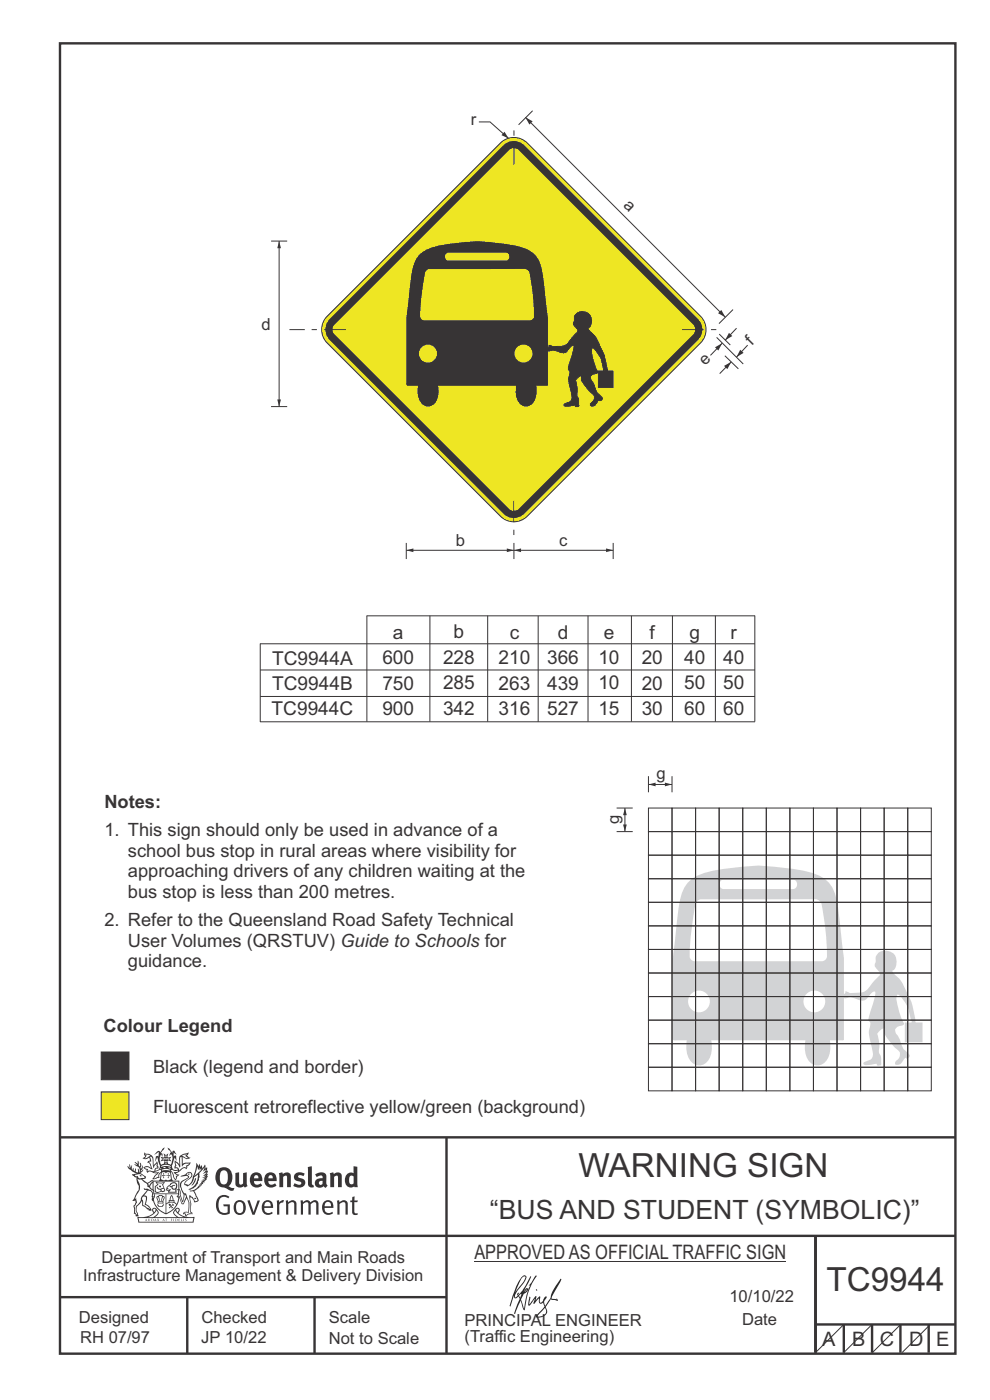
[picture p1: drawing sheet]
<svg xmlns="http://www.w3.org/2000/svg" width="210mm" height="297mm" viewBox="0 0 210 297" stroke-linecap="round" stroke-linejoin="round" font-family="sans-serif">
<g fill="none" stroke="#373435" stroke-width=".51">
<path d="M12.7 9.2h190v278h-190zM12.7 241.3h190M94.7 241.4v45.8M12.7 275.2h82M12.7 262.2h190.1M39.7 275.2v12M66.7 275.2v12M173 262.2v24.8M173 281h29.7M179 281v6M185 281v6M191 281v6"/>
<path d="M197 281v6"/>
</g>
<path d="M100.6 267.7h66.2" fill="none" stroke="#373435" stroke-width=".21"/>
<g fill="#373435">
<path d="M47 248.5a2.55 2.55 0 0 0 0 2.7l.3 .1a.81 .81 0 0 0 1-.9v-.6a1.04 1.04 0 0 0-1.1-1.5zM46.3 248.1a1.82 1.82 0 0 1 2.1-.2 1.82 1.82 0 0 1 .9 1.9 2.29 2.29 0 0 1-.8 1.9l.7 .3h.5l-.2 .6a2.87 2.87 0 0 1-2-.7 2.12 2.12 0 0 1-1.6-3.1z" fill-rule="evenodd"/>
<path d="M49.9 248.9l.8-.2v2a.46 .46 0 0 0 .3 .6 .46 .46 0 0 0 .6-.3v-2.1l.7-.2v2.4l.2 .5-.5 .4-.3-.3a1.02 1.02 0 0 1-1.2 .2 1.02 1.02 0 0 1-.6-1.1z" fill-rule="evenodd"/>
<path d="M54 249.5l-.1 .5h.9a.49 .49 0 0 0-.2-.6 .49 .49 0 0 0-.6 .1zM53.4 249.1a1.34 1.34 0 0 1 1.6-.2 1.34 1.34 0 0 1 .7 1.5v.2h-1.8a.77 .77 0 0 0 .5 .8 .77 .77 0 0 0 .9-.4l.3 .5a1.59 1.59 0 0 1-2 .2 1.59 1.59 0 0 1-.5-2z" fill-rule="evenodd"/>
<path d="M57.1 249.5l-.2 .5h1a.49 .49 0 0 0-.2-.6 .49 .49 0 0 0-.6 .1zM56.4 249.1a1.34 1.34 0 0 1 1.6-.2 1.34 1.34 0 0 1 .7 1.5v.2h-1.8a.77 .77 0 0 0 .5 .8 .77 .77 0 0 0 .9-.4l.4 .5a1.59 1.59 0 0 1-2.1 .2 1.59 1.59 0 0 1-.5-2z" fill-rule="evenodd"/>
<path d="M59.2 248.9l.7-.2 .1 .4a.95 .95 0 0 1 1-.3 .95 .95 0 0 1 .7 .8v2.3h-.8v-2.3a.46 .46 0 0 0-.8 .1v2.2h-.8z" fill-rule="evenodd"/>
<path d="M62.6 249.1a1.75 1.75 0 0 1 2-.1l-.2 .5-.6-.2a.43 .43 0 0 0-.6 .3l.4 .3a1.04 1.04 0 0 1 1.2 1.1 1.04 1.04 0 0 1-1.4 1l-1.2-.4 .3-.6 1 .4 .4-.4a.88 .88 0 0 0-1-.5l-.4-.2-.1-.4z" fill-rule="evenodd"/>
<path d="M65.3 247.6l.8-.2 .1 3.8 .3 .2 .1 .5a.88 .88 0 0 1-1-.1 .88 .88 0 0 1-.3-1z" fill-rule="evenodd"/>
<path d="M67.8 250.6a.43 .43 0 0 0-.1 .7 .43 .43 0 0 0 .7-.1v-.7zM66.8 249.2a1.7 1.7 0 0 1 2.4 .1v1.8l.3 .4-.4 .5-.5-.3a1.03 1.03 0 0 1-1.7-.2 1.03 1.03 0 0 1 .8-1.5h.7v-.4a.8 .8 0 0 0-1.2 .1z" fill-rule="evenodd"/>
<path d="M70 248.9l.7-.2 .1 .4a.95 .95 0 0 1 1-.3 .95 .95 0 0 1 .7 .8v2.3h-.8v-2.3a.46 .46 0 0 0-.8 .1v2.2h-.8z" fill-rule="evenodd"/>
<path d="M74.3 249.5a1.48 1.48 0 0 0 0 1.7h.5l.2-.1v-1.5l-.3-.2zM75 247.4l.8 .1 .1 4.4h-.7l-.1-.2a1.26 1.26 0 0 1-1.4 0 1.26 1.26 0 0 1-.5-1.3 1.29 1.29 0 0 1 .4-1.3 1.29 1.29 0 0 1 1.4-.2z" fill-rule="evenodd"/>
<path d="M46.4 253.9a1.72 1.72 0 0 1 2.3 0l-.3 .3a1.24 1.24 0 0 0-1.4-.2 1.24 1.24 0 0 0-.6 1.4 1.49 1.49 0 0 0 1.2 2l.7-.2v-1.3h-.8l-.1-.4h1.4v1.9a1.93 1.93 0 0 1-2.3 0 1.93 1.93 0 0 1-.7-2.2l.2-.7z" fill-rule="evenodd"/>
<path d="M50.4 255.1a1.65 1.65 0 0 0 .2 2.2 .99 .99 0 0 0 1-1.4 .78 .78 0 0 0-.4-.8 .78 .78 0 0 0-.8 0zM50 254.9a1.33 1.33 0 0 1 1.6-.1 1.33 1.33 0 0 1 .5 1.4 1.31 1.31 0 0 1-1.3 1.6 1.31 1.31 0 0 1-1.2-1.6v-.6z" fill-rule="evenodd"/>
<path d="M52.5 254.7l.5-.1 .8 2.6 .8-2.5h.5l-1.1 3h-.5z" fill-rule="evenodd"/>
<path d="M56.3 255.2l-.2 .7h1.3a.7 .7 0 0 0-.3-.8 .7 .7 0 0 0-.8 .1zM55.9 255a1.22 1.22 0 0 1 1.5-.2 1.22 1.22 0 0 1 .5 1.5h-1.8a.93 .93 0 0 0 .5 1 .93 .93 0 0 0 1.1-.2l.2 .3a1.43 1.43 0 0 1-1.8 .1 1.43 1.43 0 0 1-.6-1.7z" fill-rule="evenodd"/>
<path d="M58.7 254.7l.4-.1 .1 .5 .4-.4 .6-.1-.1 .6a.66 .66 0 0 0-.9 .6v1.9h-.4z" fill-rule="evenodd"/>
<path d="M60.6 254.8l.4-.2 .1 .5a.94 .94 0 0 1 1-.5 .94 .94 0 0 1 .8 .8v2.3h-.5l-.1-2.5a.81 .81 0 0 0-1.2 .3v2.2h-.4z" fill-rule="evenodd"/>
<path d="M63.7 254.7l.5-.1 .1 .5 .4-.3a.78 .78 0 0 1 1.2 .3 .9 .9 0 0 1 .9-.5 .9 .9 0 0 1 .8 .8v2.3h-.5l-.1-2.5a.67 .67 0 0 0-1.1 .3v2.2h-.5v-2.4l-.4-.2-.7 .4v2.2h-.5z" fill-rule="evenodd"/>
<path d="M69.1 255.2l-.2 .7h1.3a.7 .7 0 0 0-.3-.8 .7 .7 0 0 0-.8 .1zM68.7 255a1.22 1.22 0 0 1 1.5-.2 1.22 1.22 0 0 1 .5 1.5h-1.8a.93 .93 0 0 0 .4 1 .93 .93 0 0 0 1.2-.2l.2 .3a1.44 1.44 0 0 1-1.8 .1 1.44 1.44 0 0 1-.6-1.7z" fill-rule="evenodd"/>
<path d="M71.5 254.8l.4-.2 .1 .5a.94 .94 0 0 1 1-.5 .94 .94 0 0 1 .8 .8v2.3h-.5l-.1-2.5a.81 .81 0 0 0-1.2 .3v2.2h-.4z" fill-rule="evenodd"/>
<path d="M74.7 253.9l.5-.1v.9h.7l-.1 .4h-.6v2.1l.1 .2h.5l.1 .3a.75 .75 0 0 1-1.2-.6v-2h-.4v-.4h.4z" fill-rule="evenodd"/>
<path d="M30.8 244.9l1.1 .3-.9 .5h-.4l.6-.5zM31.8 245.5l.2-.1a2.44 2.44 0 0 1 .5 1.9l.1 .5 .6-1-.1 .6 .3 .3a.57 .57 0 0 0-.6 .8l-1-.2-.5 .2 .2-.5-.8-.3 .7-.1 .9 .5 .1-.1-.6-1.3-.2-.1 .5-.1zM30.7 244.4l-.1 .5 .2 .4-.6 .4a1.04 1.04 0 0 0 1.4-.1l.2 .6-.3 .1-.2 .4a.94 .94 0 0 1 .8 1.1l-.2-.1a1.16 1.16 0 0 0-1.5-.1l.3 .4 .4 .2 .1 .5 .2 .1 .1-.2a.94 .94 0 0 1 1.1 .3h.8l-1.2 1.2a1.13 1.13 0 0 0 1.2-.2l.4-.1v-.4l.4-.7a.83 .83 0 0 0-.6 1h-.3l-.7 .3 1.1-1.4-.5 .2-.5-.1 1.3-.5-.1-.2-.9 .4v-.3l.2-.2 .3 .1 .1-.3-.2-.4 .1-.6-.2-.3-.7 .9v-.7a1.42 1.42 0 0 0-1.6-1.8z" fill-rule="evenodd"/>
<path d="M38.5 245.3l.5-.3 .7-.1-.6 .3 .8 .5h-.3zM38.3 245.5h.2l.1 2a1.69 1.69 0 0 1 1.6-.7l-.8 .5 .1 .5a1.1 1.1 0 0 0-1.5 .6l-.1-.5-.2-.2h-.5l.3-.4-.3-.7a1.42 1.42 0 0 1 .9 1.1l.2-.1zM37.1 246.2l.1 1-.2 .3 .1 .5 .5-.1 .2 .2a.96 .96 0 0 1-1.2-.1l-.1 .1a1.06 1.06 0 0 0 1.3 .2v.1a.72 .72 0 0 1-.9 .2l.2 .5 .6 .2-.4 .2-.1 .7-.2-.4-.4-1.1-.4-.4 .4 .9a1.54 1.54 0 0 0 .7 1.2l.2-.3a.58 .58 0 0 1 .4-.7l.2-.2h-.3l-.5-.3 .9-.5a.93 .93 0 0 1 1.2-.5v.2l.2-.2 .1-.5a.99 .99 0 0 0 .7-.8l-1.3 .1-.3 .2-.1-1.4 .9 .4 .9-.3h-.4l-.5-.4 .4-.7-.6 .2a1.46 1.46 0 0 0-1.4 2.1l.1 .4-.3-.4z" fill-rule="evenodd"/>
<path d="M35.6 248.9l.2 .1-.1 .3 .4 .1-.4 .1v.5l-.1-.6h-.3l.3-.1z" fill-rule="evenodd"/>
<path d="M34.6 248.9l.2 .1v.3l.3 .1h-.3l-.1 .6v-.5l-.4-.1 .4-.1z" fill-rule="evenodd"/>
<path d="M34.3 248.8a.57 .57 0 0 1 .9 .2 .57 .57 0 0 1 .9-.2l.2 1.4h-.2a.57 .57 0 0 1-.9 0 .69 .69 0 0 1-1.1 0zM34.2 248.1l-.3 2.1-.1 .4h2.9l-.2-.4-.3-2.1h-.2v.3l-.8-.2-.8 .2v-.3z" fill-rule="evenodd"/>
<path d="M34.2 252.4a.3 .3 0 0 0 .6 0 .3 .3 0 0 0-.6 0zM33.3 251l.3 .3-.3 .3a.79 .79 0 0 0 0 1.3l.8-.2-.1-.3a.55 .55 0 0 1-.7-.6h.1l.2 .3 .3 .1 .8-.2-.4-.7 .4-.3-.7 .1zM33 250.7l1.1 .2 .9-.2-.4 .7 .4 1.1a.56 .56 0 0 1-.8 .3l-.2 .1a.73 .73 0 0 1-.9 .1 .73 .73 0 0 1-.3-.9v-.4l.6-.4z" fill-rule="evenodd"/>
<path d="M35.6 251.9l.7-.5a.58 .58 0 0 1 1-.1 .58 .58 0 0 1-.4 .9l-.3-.3a.43 .43 0 0 1 .6-.3v-.1a.57 .57 0 0 0-.8 .2l-.2-.1-.3 .1 .5 .2a.55 .55 0 0 0 .8 .4v.5h-1.3l.4-.3-.2-.2-.6 .1 .2-.2-.2-.1zM35.4 251.8l-.1 .2a.39 .39 0 0 0 .2 .6h.3l-.2 .4h1.9l-.1-.7a.86 .86 0 0 0-.1-1.4 .86 .86 0 0 0-1.3 .4z" fill-rule="evenodd"/>
<path d="M36 254.8h.8v.2h-.8zM36.4 253.8l.2 .8h-.4zM36.4 253.5l-.3 .5-.1 .6h-.2v.4l-.7 .4 .2 .2a1.48 1.48 0 0 1 2.1 .1l.2-.1-.6-.5v-.5h-.2l-.1-.6z" fill-rule="evenodd"/>
<path d="M35.8 255.4l.4 .1 .1 .3 .3-.2-.2-.2a.38 .38 0 0 1 .5 .5l-.2-.2-.3 .3 .4 .2-.4 .2-.1-.4-.4 .4-.1-.2 .4-.3-.1-.1-.2 .1z" fill-rule="evenodd"/>
<path d="M34.5 254h.2v.2l-.2 .6h-.2zM33.6 255.3h.9v.2a.55 .55 0 0 1-.8 .4v-.2l-.2-.1zM33.4 254h.2l.2 .8h-.2zM33.6 255h.8l.1 .1-.8 .1zM33.8 253.7h.5l-.2 1.1h-.1zM33.3 253.8l-.1 .3 .3 1.1a.48 .48 0 0 0-.1 .6 .48 .48 0 0 0 .5 .3l.5-.1a.49 .49 0 0 0 .2-.8l.3-1.1-.1-.3a1.42 1.42 0 0 0-1.5 0z" fill-rule="evenodd"/>
<path d="M33.7 251.5l.4 .1 .1 .3h-.3z" fill-rule="evenodd"/>
<path d="M41.3 250.1l.3-.2-.2 .9-.6 .7h-.2l.5-.7z" fill-rule="evenodd"/>
<path d="M39.7 249l.3-.2 .5 .2a.88 .88 0 0 1-.6 1.1 1.22 1.22 0 0 0-.8 1.3l.5 .2a.72 .72 0 0 0 .9-.4l.5-.8 .2-.6 .8-.6v.3a2.85 2.85 0 0 1-2 2.8l.1 .1a2.13 2.13 0 0 0 1.9-1.5v-.2a2.01 2.01 0 0 0 .3-1.8l1.1-1.3-.4 1 .7-.5-.7 1 .8-.4-.8 .8 .7-.1-.9 .5 .8-.1-.8 .4h.8l-.9 .3 .3 .2h-.4l.2 .3h-.3l.1 .3h-.4l.2 .3h-.2a2.16 2.16 0 0 1-2 1l.1 .2h.4a.76 .76 0 0 1 .7 .7l.5 1.2-.6 .2a1.45 1.45 0 0 0-1.1-1.3l.2 1.8-.1 1.8 .4 .3a1.07 1.07 0 0 0-1.2 .4v-.3l-.5-.2a.87 .87 0 0 1 1.1-.1v-.7a4.4 4.4 0 0 0-.6-3.1v-.3h-.3a2.16 2.16 0 0 1-.7-2.2l.3-.3 1.2-.8a.55 .55 0 0 0-.4-.8zM37.8 252.4a.76 .76 0 0 1 .3 1.1l.6 1.6 .4-1.7 .2 .1a.61 .61 0 0 1-.1 .9l-.3 .9h-.2l-.7-1.6-.3 .1a1.18 1.18 0 0 0 .1-1.4zM41.8 247.5l.2 .8 .3-.6v.6l.4-.5a1.9 1.9 0 0 1-1.1 1.4l-.4 .3zM38.3 249.6l1.3-.1 .2 .1v.3l-.5 .3a1.26 1.26 0 0 0-.9 1.9l.2 .6a1.84 1.84 0 0 1 .1 2.1l-.4-1.3a.96 .96 0 0 0-.4-1.3l-.4 .3a.78 .78 0 0 1 0 1.2l.1 .3h.4l.4 1.1a.38 .38 0 0 0 .2 .4 .38 .38 0 0 0 .4-.1l.6-1.2a2.94 2.94 0 0 1 .4 2.5l-.1 .5-.8-.1-.3 .4v.2l.4-.1 .1 .4 .2 .1a1.02 1.02 0 0 1 1.3-.5v-.4l-.3-.1 .1-1.8-.3-1.3 .1 .1a1.14 1.14 0 0 1 .8 .9 .63 .63 0 0 0 .8-.2 .63 .63 0 0 0-.1-.9l-.7-1.2 .9-.6 .2-.3 .3-.1-.1-.2h.4l-.1-.3h.3l-.1-.3 .5-.1-.2-.2 .6-.4v-.2h-.2l.4-.5-.3 .1 .3-.6-.4 .1 .4-.5v-.3l-.3 .2 .2-.6-.1-.3-.4 .3v-.8l-.6 .8-.2-.7-.2 .4-.3-.7-.1 .6-.5-.8-.1 1.4-.6 1.9a1.81 1.81 0 0 1-1 1.4l-.6-.2a1.75 1.75 0 0 1 1.1-1.2 .75 .75 0 0 0 .1-1.3 .75 .75 0 0 0-1.1 .5z" fill-rule="evenodd"/>
<path d="M41.2 254.1h.3l.2 .3h-.4z" fill-rule="evenodd"/>
<path d="M29.4 258.4h11.6l-.1 .8h-11.4zM31.4 258.2l.4-.1a2.48 2.48 0 0 0 1.4-1.3l.3 .5-.5 .6-.5 .3zM32.5 256.6l.3-.2 .2 .2-.3 .6zM37.2 256.8a2.65 2.65 0 0 0 1.8 1.4h-1.1l-.5-.3-.5-.6zM37.4 256.6l.2-.2 .3 .2-.3 .6zM29.2 258.2l.1 1.2h11.8l.2-1.1-.2-.1a4.1 4.1 0 0 1-3.3-.9l.3-.4-.1-.5a1.06 1.06 0 0 0-1.3 .9l.2 .4 .6 .5h-4.7l.3-.1a.84 .84 0 0 0 .6-.7 .84 .84 0 0 0-.5-.9l-.3-.2-.5 .1-.1 .5 .3 .4a4.2 4.2 0 0 1-3.4 .9z" fill-rule="evenodd"/>
<path d="M31 258.7l.1 .2h-.2zM31 258.6l-.3 .5 .4-.1 .2 .1z" fill-rule="evenodd"/>
<path d="M31.4 258.6h.2v.4a.25 .25 0 0 0 .2-.1 .25 .25 0 0 0-.1-.3h.1a.29 .29 0 0 1 0 .4 .29 .29 0 0 1-.4 0 .29 .29 0 0 1 0-.4z" fill-rule="evenodd"/>
<path d="M32.2 258.6a.22 .22 0 0 1 .3 .2 .22 .22 0 0 1-.3 .2zM32 258.6l.1 .5a.33 .33 0 0 0 .4-.1 .33 .33 0 0 0 0-.4 .33 .33 0 0 0-.5 0z" fill-rule="evenodd"/>
<path d="M32.9 258.7l.1 .2h-.2zM32.9 258.6l-.2 .5 .3-.1 .2 .1z" fill-rule="evenodd"/>
<path d="M33.3 258.6h.2l.1 .2 .2-.2-.2 .2 .2 .3-.3-.2v.2h-.2l.2-.3z" fill-rule="evenodd"/>
<path d="M34.7 258.7l.1 .2h-.2zM34.7 258.6l-.3 .5 .4-.1 .2 .1z" fill-rule="evenodd"/>
<path d="M35 258.6h.5h-.2v.5h-.2l.1-.5z" fill-rule="evenodd"/>
<path d="M36.2 258.6h.3h-.1v.2h.1h-.1v.3h-.2z" fill-rule="evenodd"/>
<path d="M36.7 258.6h.2v.5h-.2z" fill-rule="evenodd"/>
<path d="M37.3 258.6a.22 .22 0 0 1 .3 .2 .22 .22 0 0 1-.3 .2zM37.1 258.6v.5a.33 .33 0 0 0 .5-.1 .33 .33 0 0 0 0-.4 .33 .33 0 0 0-.5 0z" fill-rule="evenodd"/>
<path d="M37.8 258.6h.4h-.2v.2h.1h-.1v.2l.2 .1h-.4z" fill-rule="evenodd"/>
<path d="M38.4 258.6h.2l-.1 .4 .2 .1h-.3z" fill-rule="evenodd"/>
<path d="M38.9 258.6h.2v.5h-.2z" fill-rule="evenodd"/>
<path d="M39.3 258.6h.2l-.1 .1 .2 .2-.2 .2h-.1v-.2l.2 .1z" fill-rule="evenodd"/>
<path d="M34.2 247.4a1.51 1.51 0 0 1 2.1 .2 2.67 2.67 0 0 0-2.1 0zM35.7 247.6l.5 .2v.2l-.4-.1zM34.6 247.7l.5-.1 .1 .2h-.4zM34.1 247.9l.2 .1-.3 .1zM35 246.9l.2-.2 .3 .2zM34.9 245.7h.2v.3h-.2zM35 245.1l.2 .2 .2-.2-.1 .4h-.2zM35.1 246.3h.2l.1 .4-.2-.2-.2 .2zM35.3 245.7h.2v.3h-.2zM34.4 245.7l.3 .1 .1 .2-.4 .1 .2-.2zM35.7 245.8l.3-.1-.2 .2 .2 .2-.4-.1zM32.7 244.9l1-.5-.1 1-.2-.2-.3 .2-.3 1.1 .5-1 .3 .9a1.84 1.84 0 0 1 .2 1.7l.4 .1a2.48 2.48 0 0 1 2.2 .1l.2-.3-.2-.7 .7-1.7 .4 .6-.2-1-.2-.1-.2 .3v-.9l.6 .4-.6-.8-.3 .1-.1 .4-.5-.8-.5-.3 .2 .4 .6 .6-.5 .7 .5-.3a2.06 2.06 0 0 1-.1 2.2l-.5-.2-.2-.6 .2-.1 .7 .2-.4-.5 .4-.5-.7 .2-.2-.2 .2-.7-.5 .4-.5-.4 .2 .7-.2 .2-.7-.2 .4 .5-.4 .5 .8-.2 .1 .1-.2 .6-.5 .2a2.02 2.02 0 0 1 0-2.2l.3 .5-.1-.6-.3-.1 .8-1.3-.4 .4-.5 .7-.2-.3a.8 .8 0 0 0-.8 .5z" fill-rule="evenodd"/>
<path d="M29.2 250.1l.3 .2a.61 .61 0 0 1 .8 .3l.3 .2a.8 .8 0 0 1 .6 1l.4 .1 .6 .5a1 1 0 0 1 .4 1.1l-.1 .7v-.5h-.1a.96 .96 0 0 0-.8-1.3l-.2-.2h-.7l-.1-.1-.1 .1 .1 .3h.6l-1.2 1.4-.2 .9-.4 .6a1.33 1.33 0 0 0-.5 1.8l.2 .5a1.26 1.26 0 0 1-.5-1.4l-.1-.4a1.56 1.56 0 0 0 .4-1.7l-.3 .2 .2-.5a3.2 3.2 0 0 0 .7-3zM30.4 253.9h.4a2.06 2.06 0 0 1-.1 1.6l.7 .5 .4 .4-.6-.1-.8-.6-.1-.9a.51 .51 0 0 1 .1-.9zM28.6 249.3a1.52 1.52 0 0 1 2.1 .6l-1.1 .1-.2-.1-.1-.4-.5 .1zM27.5 247v.8l-.3-.4-.1 .1a3.1 3.1 0 0 0 1.9 1.5l-1 .1 .5 .6 .5 .1 .1 1.1a1.84 1.84 0 0 1-.3 2.5l-.4 .9-.3 .4 .2 .1 .4-.1 .1 .4-.2 .5-.3 .2 .1 1.8 .2-.1 .3 .6h.1l.5-.1-.2-.5a1.3 1.3 0 0 1-.1-1.7l.9-1 .2 1.1 .5 .2 .5 .5 .1-.1 .2 .4 .5-.1a1.85 1.85 0 0 0-1.2-1.4l.1-.2a1.39 1.39 0 0 0 0-1.5l-.5-.1 .5-.5a.66 .66 0 0 1 .9-.4 .66 .66 0 0 1 .3 .9l-.1 .4 .2-.1v.2l-.1 .3 .2 .5 .1-.3a2.24 2.24 0 0 0 .1-2.2 .73 .73 0 0 1-.7-.7 .73 .73 0 0 1 .6-.7v-.2a.94 .94 0 0 0-.9 .8 .48 .48 0 0 1-.1-.5 .48 .48 0 0 1 .5-.3l.5-.3a.51 .51 0 0 0-.8 .2l-.4 .3-1.1-.8 .6-.1 .2-.5-1.2-.7 .5-.4v-.4l-.4 .4v-.2a.69 .69 0 0 0 .2-1v.5l-.2 .2v-1.1l-.3-.2 .1 .6-.1 .2-.4-1.2v.6l-.6-.3 .5 .6-.6-.2 .3 .3a1 1 0 0 1 .7 1.5l-.2-.8v.8l-.5-.2v-.7l-.2 .6-.2-.1-.1-.6-.2 .4-.2-.2 .1-.7-.2 .5z" fill-rule="evenodd"/>
<path d="M29.6 249.5l.2-.2 .3 .3z" fill-rule="evenodd"/>
<path d="M32.4 250.5h5.6v2l-.2-.1v-1.7h-5.2v2.5h5.2v-.8l.1 .2-.1 1.1v-.3h-2.5v4a4.1 4.1 0 0 0 2.6-3.6l.1-.1a4 4 0 0 1-2.8 3.9 4.2 4.2 0 0 1-2.8-4.7l.1 1.3 .1-.2a3.8 3.8 0 0 0 2.5 3.4v-4h-2.5l-.2-.9z" fill-rule="evenodd"/>
<circle cx="40" cy="249.1" r=".17"/>
</g>
<g fill="#252726">
<path d="M111.6 273.7l.2-.2-.5 .7zM110.4 274.5l.3 .1-.3 .8-.3-.5zM110.9 270.9h.5a9.3 9.3 0 0 1-2 3.1l-.1 .3 1-2.5zM110.6 271a14.7 14.7 0 0 0-2.2 4.9l-.3 1.2 .1 .1 .8-2.3a.42 .42 0 0 0 .2 .6 .42 .42 0 0 0 .6-.3l.2-.1 .3 .5-1.2 3.2h.2l1.1-2.9 .6 1.9 .2 .2 .2-.5a13.5 13.5 0 0 1 2-6.2l.5-.5-.2-.2-1.5 2.1 .3-.1a14.9 14.9 0 0 0-1.3 5.1l-.4-1.2a1.39 1.39 0 0 1 .2-1.8l.1-.2a.92 .92 0 0 0 .8-1.2 .75 .75 0 0 0-.7 .7l-.2 .2 1.6-3.4h-.1l-.4 .7a10.5 10.5 0 0 1-2.1 3.3l.1-.5a.32 .32 0 0 0-.3 .2 .32 .32 0 0 0 0 .4l-.5 .4a3.2 3.2 0 0 1 1.1-2.3l.5-.6a2.49 2.49 0 0 0 .7-1.6l-.3-.2z" fill-rule="evenodd"/>
<path d="M115.6 277.5a1.15 1.15 0 0 1 .1 1.3 1.15 1.15 0 0 1-1.2 .5h-.5zM112.3 275.1l-.3 1.7 .3 .2 1.2-1.5-.3 1.1 1.2-1.2a.94 .94 0 0 0 .3 1.2l.5-.3 .3 .9-1.2 1.3a.98 .98 0 0 0-.5 1 1.9 1.9 0 0 0 2.3-1.3l-.1-.2a1.02 1.02 0 0 1 .3-1.4l.5-1 1.5 .3-.2-.4v.2l-1.1-.1v-.3l2-3.6 .1-.2-.1-.2-1.8 2.7a6.6 6.6 0 0 1-1.5 3l-.2-.2a1.01 1.01 0 0 1 .4-1.4l.1-.2-.2-.1-.4 .4-.2 .5-.5 .4-.2-.4 .1-.9-.2-.1-.8 1 .2-1h-.1l-1.4 1.8 .2-1.5v-.1z" fill-rule="evenodd"/>
<path d="M113.7 273.6l.3 .2h-.3z" fill-rule="evenodd"/>
</g>
<path d="M21.5 223.2h5.9v5.9h-5.9z" fill-rule="evenodd" fill="#373435" stroke="#373435" stroke-width=".21"/>
<path d="M21.5 231.7h5.9v5.8h-5.9z" fill-rule="evenodd" fill="#eee623" stroke="#373435" stroke-width=".21"/>
<g fill="none" stroke="#373435" stroke-width=".21">
<path d="M55.2 136.6h104.9M55.2 136.5v16.7M77.8 130.7h82.4M77.8 130.6v22.5M91.2 130.6v22.5M103.5 130.6v22.5M114.2 130.7v22.4M124.7 130.6v22.5M133.9 130.6v22.5M142.6 130.6v22.5M151.8 130.6v22.5M160.1 130.6v22.5"/>
<path d="M55.2 153.1h105M55.2 147.8h105M55.2 142.1h105"/>
</g>
<g fill="#d2d3d5">
<path d="M145.8 187.4a13.5 13.5 0 0 0-2.1 7.3l-1 8.6v17.1l.2 .3h2.8a5.4 5.4 0 0 0 1.1 4.8 2.35 2.35 0 0 0 3.9-1.4l.3-2.1-.1-1.3h19.9a5.3 5.3 0 0 0 1.1 4.8 2.38 2.38 0 0 0 3.9-1.4l.4-2.1-.1-1.3h2.7l.2-.1v-10.8a68.7 68.7 0 0 0-.8-13.3l-.2-1.8a13.5 13.5 0 0 0-2.1-7.3 8.9 8.9 0 0 0-5.7-2.7l-4-.6a30.9 30.9 0 0 0-10.6 0 23.9 23.9 0 0 0-8.1 1.9zM170.4 212.5a2.35 2.35 0 0 1 4.7 0 2.35 2.35 0 0 1-4.7 0zM146 212.5a2.31 2.31 0 0 1 4.6 0 2.31 2.31 0 0 1-4.6 0zM147.8 191.3l.9-.5h24.3a1.78 1.78 0 0 1 1.5 2l.4 3a42.4 42.4 0 0 1 .5 7.4 1.13 1.13 0 0 1-1.1 .7h-26.9a1.1 1.1 0 0 1-1.1-1l.4-6 .8-5zM152.9 186.9l.6-.3h14.8a1.02 1.02 0 0 1 .8 1 1.02 1.02 0 0 1-.8 1h-14.8a1.04 1.04 0 0 1-.6-1.7z" fill-rule="evenodd"/>
<path d="M186.3 202.2a2.4 2.4 0 0 1 3.4 .4 2.4 2.4 0 0 1-.4 3.4l.5 .8a7.6 7.6 0 0 1 2.7 4l1 2.3 .8 3.6h-.2l.2 .2h1.4v4.2h-3.8v-4.2h1.4l.1-.2h-.1a7.5 7.5 0 0 0-1.5-4.3 2.27 2.27 0 0 0-1.4-1.4 3.9 3.9 0 0 0 .1 2.8l.5 1.7 .8 1.7a1.14 1.14 0 0 1-1.1 .5 1.02 1.02 0 0 0-.9 .9 1.02 1.02 0 0 0 .6 1l.4 .7a4.7 4.7 0 0 0 1.6 2.9l.2 .2a.57 .57 0 0 1 .3 .8 .57 .57 0 0 1-.8 .2l-.3 .3a1.55 1.55 0 0 1-1.7 1.2 .66 .66 0 0 1-.2-.7 .66 .66 0 0 1 .6-.4 1.39 1.39 0 0 0-.4-2.3l-.3-.3a10.9 10.9 0 0 1-2.2-3.2v-.7a.76 .76 0 0 0-1 .4l-.5 .6 .1 .5a7.8 7.8 0 0 1 .2 3.4 3.4 3.4 0 0 1 .4 2.8l-.7 .1-.2-.4-.7 .1a2.43 2.43 0 0 1-2.1-.1l.4-.4a1.88 1.88 0 0 0 1.7-1.5l-.1-.9a12.3 12.3 0 0 1-.7-4.6 1.49 1.49 0 0 0-.2-1.9l.5-2a12 12 0 0 0 1-4 1.18 1.18 0 0 0-1.3 .9 1.69 1.69 0 0 1-2.5 .8l-.5-.2a3.3 3.3 0 0 0-2.3-.1l-.1-.8 .3-.3v-.4l1.1 .4a5.4 5.4 0 0 0 3.5-.7l1.4-1.7 1.3-1.4v-.6a2.34 2.34 0 0 1-1-1.8l.2-.7a1.52 1.52 0 0 1 .5-1.6z" fill-rule="evenodd"/>
</g>
<path d="M137.6 166.4h5" fill="none" stroke="#373435" stroke-width=".21"/>
<g fill="#373435">
<path d="M141 166l1.6 .4-1.6 .4z"/>
<path d="M137.6 166.4l1.5-.4v.8z"/>
</g>
<path d="M132.6 171.4v5" fill="none" stroke="#373435" stroke-width=".21"/>
<g fill="#373435">
<path d="M132.6 171.4l.4 1.5h-.8z"/>
<path d="M132.2 174.9h.8l-.4 1.5z"/>
</g>
<g fill="none" stroke="#373435" stroke-width=".21">
<path d="M130.8 176.4h3.4M130.8 171.4h3.4M137.6 171.4h5v5h-5zM137.6 176.4h5v5h-5zM137.6 164.7v3.4M142.6 171.4h5v5h-5zM142.6 176.4h5v5h-5zM142.6 164.7v3.4M147.6 171.4h5v5h-5zM147.6 176.4h5v5h-5zM152.6 171.4h5v5h-5zM152.6 176.4h5v5h-5z"/>
<path d="M157.6 171.4h5v5h-5zM157.6 176.4h5v5h-5zM162.6 171.4h5v5h-5zM162.6 176.4h5v5h-5zM167.6 171.4h5v5h-5zM167.6 176.4h5v5h-5zM172.6 171.4h5v5h-5zM172.6 176.4h5v5h-5zM177.6 171.4h5v5h-5zM177.6 176.4h5v5h-5zM182.6 171.4h5v5h-5zM182.6 176.4h5v5h-5z"/>
<path d="M187.6 171.4h5v5h-5zM187.6 176.4h5v5h-5zM192.6 171.4h5v5h-5zM192.6 176.4h5v5h-5zM137.6 181.4h5v5h-5zM137.6 186.4h5v5h-5zM137.6 191.4h5v5h-5zM137.6 196.4h5v5h-5zM142.6 181.4h5v5h-5zM142.6 186.4h5v5h-5zM142.6 191.4h5v5h-5zM142.6 196.4h5v5h-5z"/>
<path d="M147.6 181.4h5v5h-5zM147.6 186.4h5v5h-5zM147.6 191.4h5v5h-5zM147.6 196.4h5v5h-5zM152.6 181.4h5v5h-5zM152.6 186.4h5v5h-5zM152.6 191.4h5v5h-5zM152.6 196.4h5v5h-5zM157.6 181.4h5v5h-5zM157.6 186.4h5v5h-5zM157.6 191.4h5v5h-5zM157.6 196.4h5v5h-5z"/>
<path d="M162.6 181.4h5v5h-5zM162.6 186.4h5v5h-5zM162.6 191.4h5v5h-5zM162.6 196.4h5v5h-5zM167.6 181.4h5v5h-5zM167.6 186.4h5v5h-5zM167.6 191.4h5v5h-5zM167.6 196.4h5v5h-5zM172.6 181.4h5v5h-5zM172.6 186.4h5v5h-5zM172.6 191.4h5v5h-5zM172.6 196.4h5v5h-5z"/>
<path d="M177.6 181.4h5v5h-5zM177.6 186.4h5v5h-5zM177.6 191.4h5v5h-5zM177.6 196.4h5v5h-5zM182.6 181.4h5v5h-5zM182.6 186.4h5v5h-5zM182.6 191.4h5v5h-5zM182.6 196.4h5v5h-5zM187.6 181.4h5v5h-5zM187.6 186.4h5v5h-5zM187.6 191.4h5v5h-5zM187.6 196.4h5v5h-5z"/>
<path d="M192.6 181.4h5v5h-5zM192.6 186.4h5v5h-5zM192.6 191.4h5v5h-5zM192.6 196.4h5v5h-5zM137.6 201.4h5v5h-5zM137.6 206.4h5v5h-5zM137.6 211.4h5v5h-5zM137.6 216.4h5v5h-5zM142.6 201.4h5v5h-5zM142.6 206.4h5v5h-5zM142.6 211.4h5v5h-5zM142.6 216.4h5v5h-5z"/>
<path d="M147.6 201.4h5v5h-5zM147.6 206.4h5v5h-5zM147.6 211.4h5v5h-5zM147.6 216.4h5v5h-5zM152.6 201.4h5v5h-5zM152.6 206.4h5v5h-5zM152.6 211.4h5v5h-5zM152.6 216.4h5v5h-5zM157.6 201.4h5v5h-5zM157.6 206.4h5v5h-5zM157.6 211.4h5v5h-5zM157.6 216.4h5v5h-5z"/>
<path d="M162.6 201.4h5v5h-5zM162.6 206.4h5v5h-5zM162.6 211.4h5v5h-5zM162.6 216.4h5v5h-5zM167.6 201.4h5v5h-5zM167.6 206.4h5v5h-5zM167.6 211.4h5v5h-5zM167.6 216.4h5v5h-5zM172.6 201.4h5v5h-5zM172.6 206.4h5v5h-5zM172.6 211.4h5v5h-5zM172.6 216.4h5v5h-5z"/>
<path d="M177.6 201.4h5v5h-5zM177.6 206.4h5v5h-5zM177.6 211.4h5v5h-5zM177.6 216.4h5v5h-5zM182.6 201.4h5v5h-5zM182.6 206.4h5v5h-5zM182.6 211.4h5v5h-5zM182.6 216.4h5v5h-5zM187.6 201.4h5v5h-5zM187.6 206.4h5v5h-5zM187.6 211.4h5v5h-5zM187.6 216.4h5v5h-5z"/>
<path d="M192.6 201.4h5v5h-5zM192.6 206.4h5v5h-5zM192.6 211.4h5v5h-5zM192.6 216.4h5v5h-5zM137.6 221.4h5v5h-5zM137.6 226.4h5v5h-5zM142.6 221.4h5v5h-5zM142.6 226.4h5v5h-5zM147.6 221.4h5v5h-5zM147.6 226.4h5v5h-5zM152.6 221.4h5v5h-5zM152.6 226.4h5v5h-5z"/>
<path d="M157.6 221.4h5v5h-5zM157.6 226.4h5v5h-5zM162.6 221.4h5v5h-5zM162.6 226.4h5v5h-5zM167.6 221.4h5v5h-5zM167.6 226.4h5v5h-5zM172.6 221.4h5v5h-5zM172.6 226.4h5v5h-5zM177.6 221.4h5v5h-5zM177.6 226.4h5v5h-5zM182.6 221.4h5v5h-5zM182.6 226.4h5v5h-5z"/>
<path d="M187.6 221.4h5v5h-5zM187.6 226.4h5v5h-5zM192.6 221.4h5v5h-5zM192.6 226.4h5v5h-5z"/>
</g>
<path d="M69.4 67.1l36.8-36.8a4 4 0 0 1 5.6 0l36.8 36.8a4 4 0 0 1 0 5.7l-36.8 36.7a4 4 0 0 1-5.6 0l-36.8-36.7a4 4 0 0 1 0-5.7z" fill-rule="evenodd" fill="#eee623" stroke="#373435" stroke-width=".21"/>
<path d="M106.8 30.8a3.1 3.1 0 0 1 4.4 0l36.9 36.9a3.1 3.1 0 0 1 0 4.4l-36.9 36.9a3.1 3.1 0 0 1-4.4 0l-36.9-36.9a3.1 3.1 0 0 1 0-4.4z" fill-rule="evenodd" fill="#373435"/>
<path d="M107.9 31.9a1.5 1.5 0 0 1 2.2 0l36.9 36.9a1.5 1.5 0 0 1 0 2.2l-36.9 36.9a1.5 1.5 0 0 1-2.2 0l-36.9-36.9a1.5 1.5 0 0 1 0-2.2z" fill-rule="evenodd" fill="#eee623"/>
<path d="M113 23.5l-3 3M152 71.6l5.7 5.6M152.6 70.9l2.3 2.3M153.8 75.5l2.8 2.8M155.1 76.8l-2.4 2.5M155.5 65.7l-3 3" fill="none" stroke="#373435" stroke-width=".21"/>
<path d="M153.6 77.6l1.5-.8-.8 1.5z" fill="#373435"/>
<path d="M156.2 69.6l-2.4 2.6" fill="none" stroke="#373435" stroke-width=".21"/>
<path d="M154.6 70.6l.7 .7-1.5 .9z" fill="#373435"/>
<path d="M158.6 73.2l-2.4 2.6" fill="none" stroke="#373435" stroke-width=".21"/>
<path d="M157 74.2l.7 .7-1.5 .9z" fill="#373435"/>
<path d="M153.2 72.8l-2.5 2.6" fill="none" stroke="#373435" stroke-width=".21"/>
<path d="M151.7 73.7l1.5-.9-.8 1.6z" fill="#373435"/>
<path d="M111.4 24.9l42.5 42.4" fill="none" stroke="#373435" stroke-width=".21"/>
<g fill="#373435">
<path d="M111.4 24.9l1.6 .8-.7 .7z"/>
<path d="M153 65.8l.9 1.5-1.6-.8z"/>
</g>
<path d="M101.6 25.9h2.3l4 3.5M109 27.7v1.1M109 30.4v4.5M66.1 69.9h1.1M68.8 69.9h4.6M144.7 69.9h4.6M150.8 69.9h1.1M109 106.2v4.6M109 112.4v1.1" fill="none" stroke="#373435" stroke-width=".21"/>
<g fill="#373435">
<path d="M107 27.9l.9 1.5-1.5-.7z"/>
<path d="M89.1 53.9a9.5 9.5 0 0 0-2.1 6.1l-.8 7.4v14.2l.1 .3 2.3-.1a4.1 4.1 0 0 0 1.3 4.2 2.11 2.11 0 0 0 3-1.9l.2-1-.1-1.3h16.5a4 4 0 0 0 1.2 4.2 2.14 2.14 0 0 0 3-1.9l.2-1-.1-1.3 2.3 .1 .1-.2v-8.4a61.2 61.2 0 0 0-.6-11.7l-.2-1.6a9.5 9.5 0 0 0-2.1-6.1 9.5 9.5 0 0 0-5.6-2.1l-1.9-.2a26.5 26.5 0 0 0-9.2 0 17.6 17.6 0 0 0-6.8 1.7zM109.1 75a1.95 1.95 0 0 1 3.9 0 1.95 1.95 0 0 1-3.9 0zM88.9 75a1.91 1.91 0 0 1 3.8 0 1.91 1.91 0 0 1-3.8 0zM90.5 57.4l.6-.3h20.2a1.24 1.24 0 0 1 1 .8l.5 2.8a34 34 0 0 1 .4 6.7l-.5 .5-.3 .1h-22.3a.91 .91 0 0 1-1-.9l.5-5.5 .5-3.6zM94.6 53.9l.5-.3h12.2a.85 .85 0 0 1 .7 .9 .85 .85 0 0 1-.7 .8h-12.2a.86 .86 0 0 1-.5-1.4z" fill-rule="evenodd"/>
</g>
<path d="M122.3 66.5a1.99 1.99 0 0 1 2.8 .3 1.99 1.99 0 0 1-.4 2.8l.1 .2a13.2 13.2 0 0 1 3.6 6.3l.5 2.6h1.1v3.5h-3.1v-3.5h1.2l.1-.2h-.1a6.8 6.8 0 0 0-1.9-4.3l-.6-.4a5.2 5.2 0 0 0 .4 3.2l.8 1.9-.1 .3-.4 .1a.95 .95 0 0 0-1 .6 .95 .95 0 0 0 .4 1.1l.2 .4a4.3 4.3 0 0 0 1.4 2.5l.2 .2a.47 .47 0 0 1 .2 .7 .47 .47 0 0 1-.7 .1l-.2 .2a1.21 1.21 0 0 1-1.5 1v-.5a1.33 1.33 0 0 0 .8-1.2 1.33 1.33 0 0 0-.9-1.2l-1.3-1.6a1.62 1.62 0 0 1-.5-1.7 .78 .78 0 0 0-1 .4l-.3 .3 .1 .3a6.6 6.6 0 0 1 .2 3 2.72 2.72 0 0 1 .3 2.3l-.6 .1-.2-.3-.5 .1a2.01 2.01 0 0 1-1.8-.1l.2-.3a1.73 1.73 0 0 0 1.5-1.3v-.3a13.4 13.4 0 0 1-.6-4.2 1.24 1.24 0 0 0-.2-1.7l.3-1.2a10.9 10.9 0 0 0 .9-3.7 .98 .98 0 0 0-1 .7 1.48 1.48 0 0 1-2.3 .6 2.76 2.76 0 0 0-2.1-.1l-.1-.7 .4-.6a2.19 2.19 0 0 0 2 .3 2.45 2.45 0 0 0 2.5-1.5l1.1-1.2a.78 .78 0 0 0 .3-.7 .78 .78 0 0 0-.4-.7l-.5-.7 .2-1.4z" fill-rule="evenodd" fill="#373435" stroke="#373435" stroke-width=".21"/>
<path d="M57.5 51.1h3.4M61.4 69.9h3.3M57.5 86.3h3.4M86.2 116.8h22.8" fill="none" stroke="#373435" stroke-width=".21"/>
<g fill="#373435">
<path d="M107.5 116.4l1.5 .4-1.5 .3z"/>
<path d="M86.2 116.8l1.5-.4v.7z"/>
</g>
<path d="M109 116.8h21.1" fill="none" stroke="#373435" stroke-width=".21"/>
<g fill="#373435">
<path d="M128.6 116.4l1.5 .4-1.5 .3z"/>
<path d="M109 116.8l1.5-.4v.7z"/>
</g>
<path d="M59.2 51.1v35.2M86.2 115.2v3.4M109 115.2v3.4M130.1 115.2v3.4" fill="none" stroke="#373435" stroke-width=".21"/>
<g fill="#373435">
<path d="M59.2 51.1l.4 1.6h-.8z"/>
<path d="M58.8 84.8h.8l-.4 1.5z"/>
</g>
<path d="M179 281l-6 6M185 281l-6 6M191.1 281l-6 6M197.3 281l-5.9 6" fill="none" stroke="#373435" stroke-width=".21"/>
<g font-size="7.1" fill="#373435">
<text x="122.7" y="249.7">WARNING SIGN</text>
<text x="175.3" y="274">TC9944</text>
</g>
<text font-size="5.6" fill="#373435" x="103.9" y="258.6">“BUS AND STUDENT (SYMBOLIC)”</text>
<g font-size="4.2" fill="#373435">
<text x="100.6" y="267.2">APPROVED AS OFFICIAL TRAFFIC SIGN</text>
<text x="174.4" y="285.6">A</text>
<text x="180.7" y="285.6">B</text>
<text x="186.6" y="285.6">C</text>
<text x="192.8" y="285.6">D</text>
<text x="198.6" y="285.6">E</text>
</g>
<g font-size="4.1" fill="#373435">
<text x="83.4" y="135.5">a</text>
<text x="96.2" y="135.4">b</text>
<text x="108.1" y="135.5">c</text>
<text x="118.3" y="135.5">d</text>
<text x="128.1" y="135.5">e</text>
<text x="137.8" y="135.5">f</text>
<text x="146.3" y="135.5">g</text>
<text x="155" y="135.5">r</text>
<text x="57.7" y="141">TC9944A</text>
<text x="81.1" y="140.9">600</text>
<text x="94" y="140.8">228</text>
<text x="105.8" y="140.9">210</text>
<text x="116.1" y="140.9">366</text>
<text x="126.9" y="140.9">10</text>
<text x="136.1" y="140.9">20</text>
<text x="145.2" y="140.9">40</text>
<text x="153.4" y="140.9">40</text>
<text x="57.7" y="146.4">TC9944B</text>
<text x="81.1" y="146.3">750</text>
<text x="94" y="146.2">285</text>
<text x="105.8" y="146.3">263</text>
<text x="116.1" y="146.3">439</text>
<text x="126.9" y="146.3">10</text>
<text x="136.1" y="146.3">20</text>
<text x="145.2" y="146.3">50</text>
<text x="153.4" y="146.3">50</text>
<text x="57.6" y="151.8">TC9944C</text>
<text x="81.1" y="151.7">900</text>
<text x="94" y="151.6">342</text>
<text x="105.8" y="151.7">316</text>
<text x="116.1" y="151.7">527</text>
<text x="126.9" y="151.6">15</text>
<text x="136.1" y="151.7">30</text>
<text x="145.2" y="151.6">60</text>
<text x="153.4" y="151.6">60</text>
</g>
<g font-size="3.9" fill="#373435">
<text x="22.1" y="171.4">Notes:</text>
<text x="22.1" y="177.4">1. This sign should only be used in advance of a</text>
<text x="27.1" y="181.8">school bus stop in rural areas where visibility for</text>
<text x="27.1" y="186.1">approaching drivers of any children waiting at the</text>
<text x="27.1" y="190.5">bus stop is less than 200 metres.</text>
<text x="22.1" y="196.5">2. Refer to the Queensland Road Safety Technical</text>
<text x="27.1" y="200.9">User Volumes (QRSTUV) Guide to Schools for</text>
<text x="27.1" y="205.2">guidance.</text>
<text x="22" y="218.9">Colour Legend</text>
<text x="32.5" y="227.6">Black (legend and border)</text>
<text x="32.5" y="236">Fluorescent retroreflective yellow/green (background)</text>
</g>
<g font-size="3.5" fill="#373435">
<text x="99.9" y="26.6">r</text>
<text x="132.1" y="43.8" transform="rotate(45 132.1 43.8)">a</text>
<text x="55.5" y="70">d</text>
<text x="149.6" y="77.7" transform="rotate(-45 149.6 77.7)">e</text>
<text x="159.5" y="73.4" transform="rotate(-45 159.5 73.4)">f</text>
<text x="96.7" y="115.9">b</text>
<text x="118.6" y="115.9">c</text>
<text x="139.2" y="165.2">g</text>
<text x="131.3" y="174.8" transform="rotate(-90 131.3 174.8)">g</text>
<text x="21.6" y="267.9">Department of Transport and Main Roads</text>
<text x="17.7" y="271.8">Infrastructure Management &amp; Delivery Division</text>
<text x="16.7" y="280.6">Designed</text>
<text x="42.7" y="280.6">Checked</text>
<text x="69.7" y="280.6">Scale</text>
<text x="98.5" y="281.4">PRINCIPAL ENGINEER</text>
<text x="154.7" y="276.2">10/10/22</text>
<text x="157.4" y="281.2">Date</text>
<text x="17" y="284.8">RH 07/97</text>
<text x="42.7" y="284.8">JP 10/22</text>
<text x="69.7" y="285.2">Not to Scale</text>
<text x="98.5" y="284.8">(Traffic Engineering)</text>
</g>
</svg>
